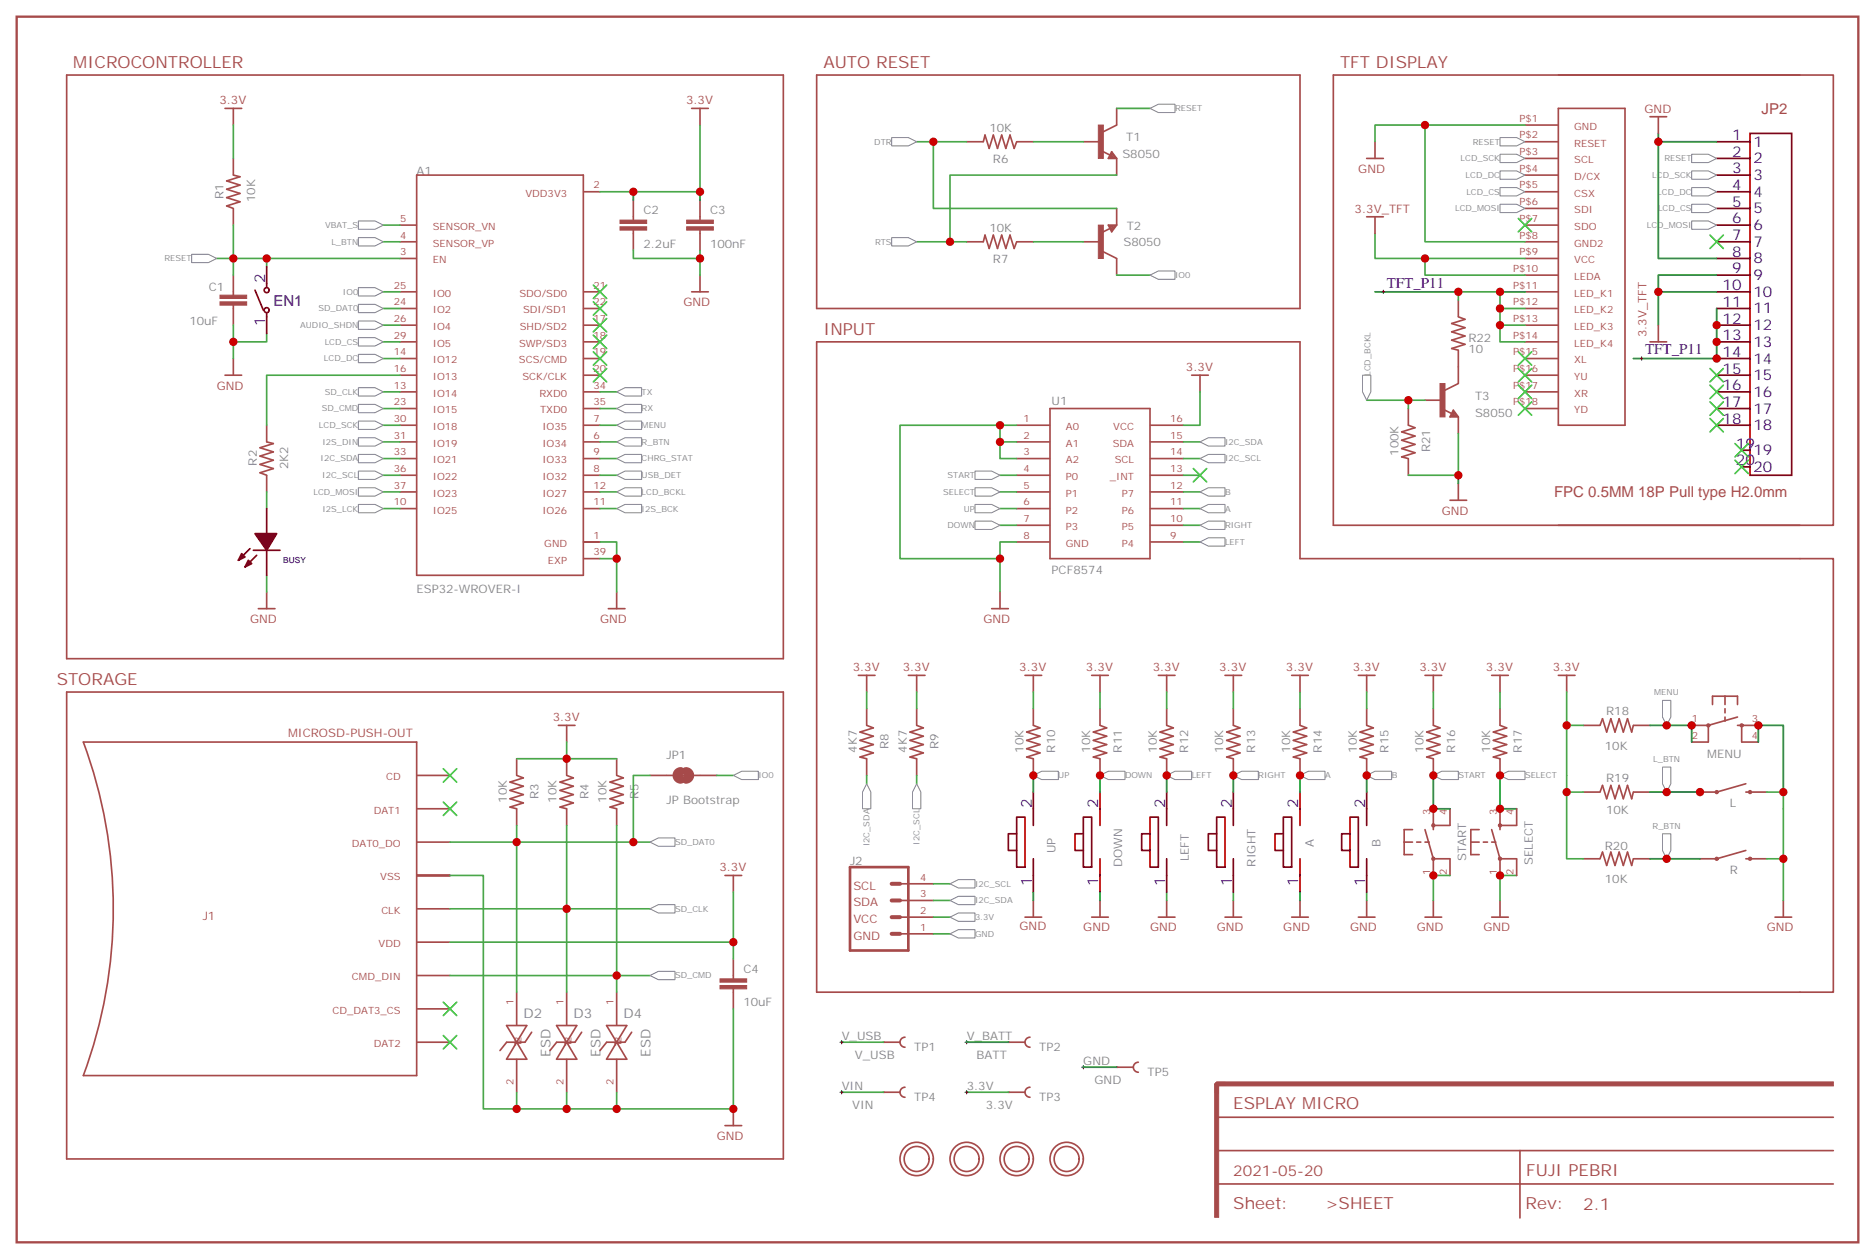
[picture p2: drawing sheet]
<svg xmlns="http://www.w3.org/2000/svg" width="397mm" height="266mm" viewBox="0 0 397 266" stroke-linecap="round" stroke-linejoin="round" font-family="sans-serif">
<g fill="none" stroke="#a64a4a" stroke-width=".35">
<path d="M14.1 15.9h151.7v123.4h-151.7zM172.9 15.9h102.3v49.4h-102.3zM329.8 15.9h58.3v95.2h-58.3M381 15.9h-98.8v95.2h98.8M49.4 37l1.4 .4-2.8 .9 2.8 .9-2.8 .8 2.8 .9-2.8 .9 2.8 .9-2.8 .9 1.4 .5M49.4 33.5v3.5M88.2 37h35.3v84.7h-35.3zM204.6 30h3.5M208.1 30l.4-1.4 .9 2.8 .9-2.8 .8 2.8 .9-2.8 .9 2.8 .9-2.8 .9 2.8 .5-1.4M215.3 30h3.4M229.3 30h3.5M233.3 32l1.7 .8"/>
<path d="M235.3 32.1l1.1 1.4h-1.8zM235.3 32.8l.2 .4h-.6l.4-.7 .7 .8h-1.1M236.4 26.5l-2.9 1.4M236.4 22.9v3.5M236.4 33.6v3.4M289.3 33.5h3.5M291 30v3.5M322.8 37h6.9M322.8 26.5h6.9M322.8 30h6.9M322.8 33.5h6.9M329.8 22.9h14.2v67.1h-14.2z"/>
<path d="M49.4 44.2v3.4M49.4 58.2v3.5M84.7 54.7h3.4M84.7 51.2h3.4M84.7 47.6h3.4M123.5 40.6h3.5M134.1 42.3v3.5M134.1 45.9v.7M134.1 48.7v.7M134.1 49.4v3.5M148.2 42.3v3.5M148.2 45.9v.7"/>
<path d="M148.2 48.7v.7M148.2 49.4v3.5M148.2 58.2v3.5M204.6 51.2h3.5M208.1 51.2l.4-1.5 .9 2.9 .9-2.9 .8 2.9 .9-2.9 .9 2.9 .9-2.9 .9 2.9 .5-1.4M215.3 51.2h3.4M229.3 51.2h3.5M233.5 53.3l2.9 1.4M234.6 47.6h1.8l-1.1 1.4zM234.9 47.8h1.1l-.7 .9-.4-.7h.6l-.2 .3M235 48.3l-1.7 .9M236.4 44.1v3.5"/>
<path d="M236.4 54.7v3.5M322.8 40.6h6.9M322.8 54.7h6.9M322.8 51.2h6.9M322.8 47.6h6.9M322.8 44.1h6.9M322.8 58.2h6.9M47.6 79.4h3.6M49.4 61.7v.7M49.4 64.6v.7M49.4 65.3v3.5M49.4 75.8v3.6"/>
<path d="M84.7 72.3h3.4M84.7 65.3h3.4M84.7 68.8h3.4M84.7 75.8h3.4M84.7 79.4h3.4M84.7 61.7h3.4M123.5 72.3h3.5M123.5 65.3h3.5M123.5 68.8h3.5M123.5 75.8h3.5M123.5 79.4h3.5M123.5 61.7h3.5"/>
<path d="M146.4 61.7h3.5M172.9 72.3h102.3v45.9h112.9v91.7h-215.2zM308.7 63.5v3.5M308.7 74.1v7M308.7 67l1.4 .6-2.8 .8 2.8 .9-2.8 .9 2.8 .9-2.8 .9 2.8 .8-2.8 .9 1.4 .4M322.8 72.3h6.9M322.8 65.3h6.9M322.8 68.8h6.9M322.8 75.8h6.9M322.8 79.4h6.9M322.8 61.7h6.9M84.7 82.9h3.4"/>
<path d="M84.7 86.4h3.4M84.7 90h3.4M84.7 93.5h3.4M84.7 97h3.4M123.5 82.9h3.5M123.5 86.4h3.5M123.5 90h3.5M123.5 93.5h3.5M123.5 97h3.5M215.2 90h6.9M215.2 93.5h6.9M215.2 97h6.9"/>
<path d="M222.2 86.4h21.2v31.8h-21.2zM243.5 90h7M243.5 93.5h7M243.5 97h7M298.1 90l1.4 .5-2.8 .9 2.8 .9-2.8 .8 2.8 .9-2.8 .9 2.8 .9-2.8 .9 1.4 .3M298.1 86.4v3.5M298.1 97.1v3.4M301.6 84.7h3.5M305.6 86.6l1.7 .9M307.6 86.8l1.1 1.4h-1.8zM307.6 87.5l.2 .3h-.5l.3-.7 .7 .9h-1M308.7 81.1l-2.8 1.4"/>
<path d="M308.7 88.3v3.4M322.8 82.9h6.9M322.8 86.4h6.9M84.7 100.5h3.4M84.7 104.1h3.4M84.7 107.6h3.4M123.5 118.2h3.5M123.5 114.7h3.5M123.5 100.5h3.5M123.5 104.1h3.5M123.5 107.6h3.5M215.2 111.1h6.9"/>
<path d="M215.2 114.7h6.9M215.2 100.5h6.9M215.2 104.1h6.9M215.2 107.6h6.9M243.5 111.1h7M243.5 114.7h7M243.5 100.5h7M243.5 104.1h7M243.5 107.6h7M306.9 105.8h3.5M308.7 102.3v3.5M128.8 128.8h3.5"/>
<path d="M130.5 125.2v3.6M209.9 128.8h3.5M211.7 125.2v3.6M14.1 146.4h151.7v98.8h-151.7zM17.6 157h70.6v70.5h-70.6a101.3 101.3 0 0 0 0-70.5zM183.4 153.5l1.5 .5-2.9 .9 2.9 .9-2.9 .8 2.9 .9-2.9 .9 2.9 .9-2.9 .9 1.4 .3M183.4 149.9v3.5M194 153.5l1.4 .5-2.8 .9 2.8 .9-2.8 .8 2.8 .9-2.8 .9 2.8 .9-2.8 .9 1.4 .3M194 149.9v3.5M218.7 153.5l1.4 .5-2.8 .9 2.8 .9-2.8 .8 2.8 .9-2.8 .9 2.8 .9-2.8 .9 1.4 .3M218.7 149.9v3.5M232.8 153.5l1.4 .5-2.8 .9 2.8 .9-2.8 .8 2.8 .9-2.8 .9 2.8 .9-2.8 .9 1.4 .3"/>
<path d="M232.8 149.9v3.5M246.9 153.5l1.5 .5-2.9 .9 2.9 .9-2.9 .8 2.9 .9-2.9 .9 2.9 .9-2.9 .9 1.4 .3M246.9 149.9v3.5M261.1 153.5l1.4 .5-2.9 .9 2.9 .9-2.9 .8 2.9 .9-2.9 .9 2.9 .9-2.9 .9 1.5 .3M261.1 149.9v3.5M275.2 149.9v3.5M275.2 153.5l1.4 .5-2.8 .9 2.8 .9-2.8 .8 2.8 .9-2.8 .9 2.8 .9-2.8 .9 1.4 .3M289.3 153.5l1.4 .5-2.8 .9 2.8 .9-2.8 .8 2.8 .9-2.8 .9 2.8 .9-2.8 .9 1.4 .3M289.3 149.9v3.5M303.4 149.9v3.5M303.4 153.5l1.4 .5-2.8 .9 2.8 .9-2.8 .8 2.8 .9-2.8 .9 2.8 .9-2.8 .9 1.4 .3M317.5 153.5l1.4 .5-2.8 .9 2.8 .9-2.8 .8 2.8 .9-2.8 .9 2.8 .9-2.8 .9 1.4 .3"/>
<path d="M317.5 149.9v3.5M335.1 153.5h3.5M338.7 153.5l.5-1.5 .9 2.9 .9-2.9 .8 2.9 .9-2.9 .9 2.9 .9-2.9 .9 2.9 .3-1.4M345.8 153.5h3.4M358.1 157h3.4M358.1 153.5h3.4M362.5 149v-1.7h5.3v1.7M365.1 147.3v1.7M365.1 149.9v.9M365.1 151.7v.9M367.8 153.5h.9v3.5M367.8 151.7l-6.2 1.8v3.5"/>
<path d="M368.7 157h3.5M368.7 153.5h3.5M88.3 178.2h6.9M88.3 171.1h6.9M88.3 164h6.9M109.4 164l1.4 .6-2.9 .9 2.9 .8-2.9 .9 2.9 .9-2.9 .9 2.9 .9-2.9 .8 1.5 .4M109.4 160.5v3.5M109.4 171.2v3.4M119.9 164l1.5 .6-2.9 .9 2.9 .8-2.9 .9 2.9 .9-2.9 .9 2.9 .9-2.9 .8 1.4 .4M119.9 160.5v3.5M119.9 171.2v3.4M130.5 160.5v3.5"/>
<path d="M130.5 171.2v3.4M130.5 164l1.4 .6-2.8 .9 2.8 .8-2.8 .9 2.8 .9-2.8 .9 2.8 .9-2.8 .8 1.4 .4M137.6 164h3.5M141.1 164h1.2M143.6 164h2.4M146.9 164h1.3M148.2 164h3.5M183.4 160.6v3.4M194 160.6v3.4M218.7 160.6v3.4M232.8 160.6v3.4M246.9 160.6v3.4"/>
<path d="M261.1 160.6v3.4M275.2 160.6v3.4M289.3 160.6v3.4M297.2 178.2h1.8M299 175.5h-1.8v5.3h1.8M299.9 178.2h.8M301.6 178.2h.9M301.6 175.5l1.8 6.2h3.5M303.4 160.6v3.4M303.4 171.1v3.5M306.9 174.6h-3.5v.9M306.9 171.1v3.5"/>
<path d="M317.5 160.6v3.4M335.1 167.6h3.5M338.7 167.6l.5-1.4 .9 2.8 .9-2.8 .8 2.8 .9-2.8 .9 2.8 .9-2.8 .9 2.8 .3-1.4M345.8 167.6h3.4M359.8 167.6h3.5M369.5 167.6h.9M369.5 165.8l-6.1 1.8M369.5 179.9l-6.1 1.8M370.5 167.6h3.4M88.3 185.2h6.9M88.3 199.3h6.9M88.3 192.3h6.9"/>
<path d="M217 194h3.5M218.7 190.5v3.5M245.2 194h3.5M246.9 190.5v3.5M259.3 194h3.5M261.1 190.5v3.5M273.4 194h3.5M275.2 190.5v3.5M287.5 194h3.5M289.3 190.5v3.5M301.6 194h3.6M303.4 181.7v3.5"/>
<path d="M303.4 190.5v3.5M306.9 181.7v3.5M315.7 194h3.6M317.5 190.5v3.5M335.1 181.7h3.5M338.7 181.7l.5-1.4 .9 2.8 .9-2.8 .8 2.8 .9-2.8 .9 2.8 .9-2.8 .9 2.8 .3-1.4M345.8 181.7h3.4M359.8 181.7h3.5M369.5 181.7h.9M370.5 181.7h3.4M375.7 194h3.5M377.5 190.5v3.5"/>
<path d="M88.3 213.4h6.9M88.3 206.4h6.9M191.6 219.4a1.06 1.06 0 0 0-1.1 1.1 1.06 1.06 0 0 0 1.1 1M88.3 220.5h6.9M153.5 238.1h3.5M155.2 234.6v3.5M187 220.5h3.5M257.5 236.4h130.6M257.5 250.5h130.6M257.5 243.4h130.6M321.7 243.4v14.3"/>
<circle cx="194" cy="245.2" r="3.5"/>
<circle cx="194" cy="245.2" r="2.65"/>
<circle cx="204.6" cy="245.2" r="3.5"/>
<circle cx="204.6" cy="245.2" r="2.65"/>
<circle cx="215.2" cy="245.2" r="3.5"/>
<circle cx="215.2" cy="245.2" r="2.65"/>
<circle cx="225.8" cy="245.2" r="3.5"/>
<circle cx="225.8" cy="245.2" r="2.65"/>
</g>
<g fill="#a64a4a" stroke="#a64a4a" stroke-width=".21">
<path d="M257.1 229.3h.9v28.2h-.9z"/>
<path d="M257.5 228.9h130.6v.8h-130.6z"/>
<path d="M131.2 48h5.7v.7h-5.7z"/>
<path d="M131.2 46.6h5.7v.7h-5.7z"/>
<path d="M145.3 48h5.7v.7h-5.7z"/>
<path d="M145.3 46.6h5.7v.7h-5.7z"/>
<path d="M46.6 63.9h5.6v.7h-5.6z"/>
<path d="M46.6 62.4h5.6v.7h-5.6z"/>
<path d="M304.8 81.1h1.1v7.1h-1.1z"/>
<path d="M232.5 26.5h1v7h-1z"/>
<path d="M232.5 47.6h1v7.1h-1z"/>
</g>
<path d="M259.3 229.3h-1.8v1.8" fill="none" stroke="#a64a4a" stroke-width=".85"/>
<path d="M3.5 3.5h389.8v259.3h-389.8z" fill="none" stroke="#a64a4a" stroke-width=".49"/>
<path d="M144.1 163.2a.88 .88 0 0 0-.9 .8 .88 .88 0 0 0 .9 .9M145.2 163.2a.88 .88 0 0 1 .8 .8 .88 .88 0 0 1-.8 .9" fill="none" stroke="#a64a4a" stroke-width="1.8"/>
<g fill="none" stroke="#a64a4a" stroke-width=".56">
<circle cx="361.6" cy="153.5" r=".18"/>
<circle cx="368.7" cy="153.5" r=".18"/>
<circle cx="303.4" cy="174.6" r=".18"/>
<circle cx="363.4" cy="167.6" r=".18"/>
<circle cx="370.4" cy="167.6" r=".18"/>
<circle cx="303.4" cy="181.7" r=".18"/>
<circle cx="363.4" cy="181.7" r=".18"/>
<circle cx="370.4" cy="181.7" r=".18"/>
</g>
<circle cx="187" cy="220.5" r=".18" fill="#a64a4a"/>
<path d="M218 219.4a1.06 1.06 0 0 0-1 1.1 1.06 1.06 0 0 0 1 1M213.4 220.5h3.6" fill="none" stroke="#a64a4a" stroke-width=".35"/>
<circle cx="213.4" cy="220.5" r=".18" fill="#a64a4a"/>
<path d="M213.4 231.1h3.6M218 230a1.06 1.06 0 0 0-1 1.1 1.06 1.06 0 0 0 1 1" fill="none" stroke="#a64a4a" stroke-width=".35"/>
<circle cx="213.4" cy="231.1" r=".18" fill="#a64a4a"/>
<path d="M187 231.1h3.5M191.6 230a1.06 1.06 0 0 0-1.1 1.1 1.06 1.06 0 0 0 1.1 1" fill="none" stroke="#a64a4a" stroke-width=".35"/>
<circle cx="187" cy="231.1" r=".18" fill="#a64a4a"/>
<g fill="none" stroke="#a64a4a" stroke-width=".35">
<path d="M47.6 22.9h3.6M49.4 22.9v3.6M146.4 22.9h3.5M148.2 22.9v3.6M252.2 79.4h3.6M254 79.4v3.5M56.4 93.5l1.5 .3-2.9 .9 2.9 .9-2.9 .9 2.9 .9-2.9 .8 2.9 .9-2.9 .9 1.4 .5M56.4 90v3.4M56.4 100.6v3.5M54.7 128.8h3.5M56.4 125.2v3.6M118.2 153.5h3.5"/>
<path d="M119.9 153.5v3.5M181.7 142.9h3.5M183.4 142.9v3.5M192.3 142.9h3.5M194 142.9v3.5M217 142.9h3.5M218.7 142.9v3.5M231.1 142.9h3.5M232.8 142.9v3.5M245.2 142.9h3.5M246.9 142.9v3.5M259.3 142.9h3.5"/>
<path d="M261.1 142.9v3.5M273.4 142.9h3.5M275.2 142.9v3.5M287.5 142.9h3.5M289.3 142.9v3.5M301.6 142.9h3.6M303.4 142.9v3.5M315.7 142.9h3.6M317.5 142.9v3.5M329.8 142.9h3.6M331.6 142.9v3.5M153.5 185.2h3.5"/>
<path d="M155.2 185.2v3.5M190.6 197.6h7M190.6 194h7M190.6 190.5h7M190.6 187h7M107.2 217h4.3l-2.1 3.5zM109.4 209.9v6.9M112.5 218.4l-1.4 2.1h-3.9l-1.4 1.7M117.8 217h4.3l-2.2 3.5zM119.9 209.9v6.9M123.1 218.4l-1.4 2.1h-3.9l-1.4 1.7M128.4 217h4.3l-2.2 3.5z"/>
<path d="M130.5 209.9v6.9M133.7 218.4l-1.4 2.1h-3.9l-1.4 1.7M155.2 202.8v3.5M155.2 206.4v.7M155.2 209.2v.7M155.2 210v3.4M109.4 224.1v7M109.4 220.5l2.1 3.6h-4.3zM119.9 224.1v7M119.9 220.5l2.2 3.6h-4.3zM130.5 220.5l2.2 3.6h-4.3zM130.5 224.1v7"/>
</g>
<g fill="#a64a4a" stroke="#a64a4a" stroke-width=".21">
<path d="M152.4 208.5h5.6v.7h-5.6z"/>
<path d="M152.4 207.1h5.6v.7h-5.6z"/>
</g>
<path d="M179.9 183.4h12.4v17.7h-12.4z" fill="none" stroke="#a64a4a" stroke-width=".56"/>
<path d="M188.7 190.5h1.8M188.7 194h1.8M188.7 197.6h1.8M188.7 187h1.8" fill="none" stroke="#a64a4a" stroke-width=".85"/>
<g fill="none" stroke="#4aa64a" stroke-width=".35">
<path d="M49.4 26.5v7M148.2 26.5v14.1h-21.2M291 49.4v5.3h31.8M301.6 54.7v3.5h21.2M254 82.9v7.1h-3.5M119.9 157v3.5M183.4 146.4v3.5M194 146.4v3.5M218.7 146.4v3.5M232.8 146.4v3.5M246.9 146.4v3.5M261.1 146.4v3.5"/>
<path d="M275.2 146.4v3.5M289.3 146.4v3.5M303.4 146.4v3.5M317.5 146.4v3.5M335.1 153.5h-3.5v10.5M109.4 160.5h21.1M331.6 167.6h3.5M95.2 199.3h60M155.2 188.7v14.1M197.6 194h3.5M204.6 231.1h8.8"/>
</g>
<path d="M204.3 231.1h.7M204.6 230.7v.7" fill="none" stroke="#000" stroke-width=".21"/>
<path d="M201.1 194l1.7-.9h3.6v1.8h-3.6z" fill="#fff" stroke="#828282" stroke-width=".21"/>
<path d="M236.4 22.9h7M45.9 54.7h38.8M49.4 47.6v10.6M56.4 54.7v1.7" fill="none" stroke="#4aa64a" stroke-width=".35"/>
<g fill="#fff" stroke="#828282" stroke-width=".21">
<path d="M40.6 53.8h3.5l1.8 .9-1.8 .9h-3.5z"/>
<path d="M317.5 29.1h3.5l1.8 .9-1.8 .9h-3.5z"/>
<path d="M243.4 22.9l1.8-.9h3.5v1.8h-3.5z"/>
</g>
<g fill="none" stroke="#4aa64a" stroke-width=".35">
<path d="M301.6 26.5h-10.6v3.5M322.8 26.5h-21.2v24.7h21.2M134.1 52.9v1.8h14.1M148.2 52.9v5.3M49.4 68.8v7M56.4 70.6v1.7h-7M211.7 90h3.5M211.7 93.5h3.5M215.2 97h-3.5v-7h-21.2v28.2h21.2v-3.5h3.5M308.7 91.7v8.8h-10.6M127 114.7h3.5v10.5M127 118.2h3.5"/>
<path d="M211.7 118.2v7M56.4 121.7v3.5M377.5 171.1v10.6h-3.6M95.2 185.2h7.1v49.4h7.1M197.6 197.6h3.5M246.9 188.7v1.8M261.1 188.7v1.8M289.3 188.7v1.8M306.9 185.2h-3.5v5.3M321 185.2h-3.5v5.3M155.2 213.4v21.2h-35.3v-3.5M109.4 231.1v3.5h10.5"/>
<path d="M130.5 231.1v3.5M178.2 231.1h8.8"/>
</g>
<path d="M201.1 197.6l1.7-.9h3.6v1.7h-3.6z" fill="#fff" stroke="#828282" stroke-width=".21"/>
<path d="M177.8 231.1h.7M178.2 230.7v.7" fill="none" stroke="#000" stroke-width=".21"/>
<path d="M81.1 47.6h3.6" fill="none" stroke="#4aa64a" stroke-width=".35"/>
<path d="M75.8 46.7h3.6l1.7 .9-1.7 .9h-3.6z" fill="#fff" stroke="#828282" stroke-width=".21"/>
<path d="M211.7 100.5h3.5" fill="none" stroke="#4aa64a" stroke-width=".35"/>
<g fill="#fff" stroke="#828282" stroke-width=".21">
<path d="M303.4 164l1.8-.8h3.5v1.7h-3.5z"/>
<path d="M206.4 99.7h3.5l1.8 .8-1.8 .9h-3.5z"/>
</g>
<path d="M236.4 58.2h7M81.1 61.7h3.6M151.7 164h3.5" fill="none" stroke="#4aa64a" stroke-width=".35"/>
<g fill="#fff" stroke="#828282" stroke-width=".21">
<path d="M75.8 60.9h3.6l1.7 .8-1.7 .9h-3.6z"/>
<path d="M155.2 164l1.8-.8h3.5v1.7h-3.5z"/>
<path d="M243.4 58.2l1.8-.9h3.5v1.8h-3.5z"/>
</g>
<path d="M81.1 65.3h3.6M95.2 178.2h42.4M109.4 174.6v35.3M137.6 164h-3.5v14.2" fill="none" stroke="#4aa64a" stroke-width=".35"/>
<g fill="#fff" stroke="#828282" stroke-width=".21">
<path d="M75.8 64.4h3.6l1.7 .9-1.7 .8h-3.6z"/>
<path d="M137.6 178.2l1.7-.9h3.6v1.7h-3.6z"/>
</g>
<path d="M81.1 72.3h3.6" fill="none" stroke="#4aa64a" stroke-width=".35"/>
<g fill="#fff" stroke="#828282" stroke-width=".21">
<path d="M75.8 71.4h3.6l1.7 .9-1.7 .9h-3.6z"/>
<path d="M317.5 39.7h3.5l1.8 .9-1.8 .9h-3.5z"/>
</g>
<path d="M81.1 75.8h3.6" fill="none" stroke="#4aa64a" stroke-width=".35"/>
<g fill="#fff" stroke="#828282" stroke-width=".21">
<path d="M75.8 75h3.6l1.7 .8-1.7 .9h-3.6z"/>
<path d="M317.5 36.2h3.5l1.8 .8-1.8 .9h-3.5z"/>
</g>
<path d="M81.1 82.9h3.6M119.9 174.6v35.3M95.2 192.3h42.4" fill="none" stroke="#4aa64a" stroke-width=".35"/>
<g fill="#fff" stroke="#828282" stroke-width=".21">
<path d="M75.8 82h3.6l1.7 .9-1.7 .9h-3.6z"/>
<path d="M137.6 192.3l1.7-.9h3.6v1.7h-3.6z"/>
</g>
<path d="M81.1 86.4h3.6M130.5 174.6v35.3M95.2 206.4h42.4" fill="none" stroke="#4aa64a" stroke-width=".35"/>
<g fill="#fff" stroke="#828282" stroke-width=".21">
<path d="M75.8 85.5h3.6l1.7 .9-1.7 .9h-3.6z"/>
<path d="M137.6 206.4l1.7-.9h3.6v1.8h-3.6z"/>
</g>
<path d="M81.1 90h3.6" fill="none" stroke="#4aa64a" stroke-width=".35"/>
<g fill="#fff" stroke="#828282" stroke-width=".21">
<path d="M75.8 89.1h3.6l1.7 .9-1.7 .8h-3.6z"/>
<path d="M317.5 32.6h3.5l1.8 .9-1.8 .9h-3.5z"/>
</g>
<path d="M81.1 97h3.6M250.5 93.5h3.5M183.4 164v1.8M197.6 190.5h3.5" fill="none" stroke="#4aa64a" stroke-width=".35"/>
<g fill="#fff" stroke="#828282" stroke-width=".21">
<path d="M75.8 96.1h3.6l1.7 .9-1.7 .9h-3.6z"/>
<path d="M183.4 165.8l.9 1.8v3.5h-1.7v-3.5z"/>
<path d="M254 93.5l1.8-.9h3.5v1.8h-3.5z"/>
<path d="M201.1 190.5l1.7-.9h3.6v1.8h-3.6z"/>
</g>
<path d="M250.5 97h3.5M81.1 100.5h3.6M194 164v1.8M197.6 187h3.5" fill="none" stroke="#4aa64a" stroke-width=".35"/>
<g fill="#fff" stroke="#828282" stroke-width=".21">
<path d="M75.8 99.7h3.6l1.7 .8-1.7 .9h-3.6z"/>
<path d="M194 165.8l.9 1.8v3.5h-1.8v-3.5z"/>
<path d="M254 97l1.8-.9h3.5v1.8h-3.5z"/>
<path d="M201.1 187l1.7-.9h3.6v1.8h-3.6z"/>
</g>
<path d="M81.1 104.1h3.6" fill="none" stroke="#4aa64a" stroke-width=".35"/>
<g fill="#fff" stroke="#828282" stroke-width=".21">
<path d="M75.8 103.2h3.6l1.7 .9-1.7 .9h-3.6z"/>
<path d="M317.5 43.2h3.5l1.8 .9-1.8 .9h-3.5z"/>
</g>
<path d="M81.1 107.6h3.6" fill="none" stroke="#4aa64a" stroke-width=".35"/>
<path d="M75.8 106.7h3.6l1.7 .9-1.7 .9h-3.6z" fill="#fff" stroke="#828282" stroke-width=".21"/>
<path d="M127 82.9h3.5" fill="none" stroke="#4aa64a" stroke-width=".35"/>
<path d="M130.5 82.9l1.8-.9h3.5v1.8h-3.5z" fill="#fff" stroke="#828282" stroke-width=".21"/>
<path d="M127 86.4h3.5" fill="none" stroke="#4aa64a" stroke-width=".35"/>
<path d="M130.5 86.4l1.8-.9h3.5v1.8h-3.5z" fill="#fff" stroke="#828282" stroke-width=".21"/>
<path d="M289.3 84.7h12.3M298.1 84.7v1.7M127 104.1h3.5" fill="none" stroke="#4aa64a" stroke-width=".35"/>
<g fill="#fff" stroke="#828282" stroke-width=".21">
<path d="M130.5 104.1l1.8-.9h3.5v1.8h-3.5z"/>
<path d="M288.4 79.4h1.8v3.5l-.9 1.8-.9-1.8z"/>
</g>
<path d="M127 107.6h3.5" fill="none" stroke="#4aa64a" stroke-width=".35"/>
<path d="M130.5 107.6l1.8-.9h3.5v1.8h-3.5z" fill="#fff" stroke="#828282" stroke-width=".21"/>
<path d="M218.7 30h10.6M236.4 37h-35.3v14.2M194 51.2h10.6M218.7 51.2h10.6M308.7 63.5v-1.8h8.8v10.6h5.3M317.5 65.3h5.3M317.5 68.8h5.3" fill="none" stroke="#4aa64a" stroke-width=".35"/>
<path d="M188.7 50.3h3.6l1.7 .9-1.7 .8h-3.6z" fill="#fff" stroke="#828282" stroke-width=".21"/>
<path d="M194 30h10.6M197.6 30v14.1h38.8" fill="none" stroke="#4aa64a" stroke-width=".35"/>
<path d="M188.7 29.1h3.6l1.7 .9-1.7 .9h-3.6z" fill="#fff" stroke="#828282" stroke-width=".21"/>
<path d="M211.7 107.6h3.5" fill="none" stroke="#4aa64a" stroke-width=".35"/>
<g fill="#fff" stroke="#828282" stroke-width=".21">
<path d="M218.7 164l1.8-.8h3.5v1.7h-3.5z"/>
<path d="M206.4 106.7h3.5l1.8 .9-1.8 .9h-3.5z"/>
</g>
<path d="M211.7 111.1h3.5" fill="none" stroke="#4aa64a" stroke-width=".35"/>
<g fill="#fff" stroke="#828282" stroke-width=".21">
<path d="M232.8 164l1.8-.8h3.5v1.7h-3.5z"/>
<path d="M206.4 110.2h3.5l1.8 .9-1.8 .9h-3.5z"/>
</g>
<path d="M250.5 114.7h3.5" fill="none" stroke="#4aa64a" stroke-width=".35"/>
<g fill="#fff" stroke="#828282" stroke-width=".21">
<path d="M246.9 164l1.8-.8h3.5v1.7h-3.5z"/>
<path d="M254 114.7l1.8-.9h3.5v1.7h-3.5z"/>
</g>
<path d="M250.5 111.1h3.5" fill="none" stroke="#4aa64a" stroke-width=".35"/>
<g fill="#fff" stroke="#828282" stroke-width=".21">
<path d="M261.1 164l1.7-.8h3.5v1.7h-3.5z"/>
<path d="M254 111.1l1.8-.9h3.5v1.8h-3.5z"/>
</g>
<path d="M211.7 104.1h3.5" fill="none" stroke="#4aa64a" stroke-width=".35"/>
<g fill="#fff" stroke="#828282" stroke-width=".21">
<path d="M317.5 164l1.8-.8h3.5v1.7h-3.5z"/>
<path d="M206.4 103.2h3.5l1.8 .9-1.8 .9h-3.5z"/>
</g>
<path d="M250.5 107.6h3.5" fill="none" stroke="#4aa64a" stroke-width=".35"/>
<g fill="#fff" stroke="#828282" stroke-width=".21">
<path d="M275.2 164l1.7-.8h3.6v1.7h-3.6z"/>
<path d="M254 107.6l1.8-.9h3.5v1.8h-3.5z"/>
</g>
<path d="M250.5 104.1h3.5" fill="none" stroke="#4aa64a" stroke-width=".35"/>
<g fill="#fff" stroke="#828282" stroke-width=".21">
<path d="M289.3 164l1.7-.8h3.6v1.7h-3.6z"/>
<path d="M254 104.1l1.8-.9h3.5v1.8h-3.5z"/>
</g>
<path d="M127 90h3.5" fill="none" stroke="#4aa64a" stroke-width=".35"/>
<g fill="#fff" stroke="#828282" stroke-width=".21">
<path d="M130.5 90l1.8-.9h3.5v1.7h-3.5z"/>
<path d="M351.9 148.2h1.8v3.5l-.9 1.8-.9-1.8z"/>
</g>
<path d="M81.1 93.5h3.6" fill="none" stroke="#4aa64a" stroke-width=".35"/>
<path d="M75.8 92.6h3.6l1.7 .9-1.7 .9h-3.6z" fill="#fff" stroke="#828282" stroke-width=".21"/>
<path d="M81.1 51.2h3.6" fill="none" stroke="#4aa64a" stroke-width=".35"/>
<g fill="#fff" stroke="#828282" stroke-width=".21">
<path d="M351.9 162.3h1.8v3.5l-.9 1.8-.9-1.8z"/>
<path d="M75.8 50.3h3.6l1.7 .9-1.7 .8h-3.6z"/>
</g>
<path d="M127 93.5h3.5" fill="none" stroke="#4aa64a" stroke-width=".35"/>
<g fill="#fff" stroke="#828282" stroke-width=".21">
<path d="M351.9 176.4h1.8v3.5l-.9 1.8-.9-1.8z"/>
<path d="M130.5 93.5l1.8-.9h3.5v1.8h-3.5z"/>
</g>
<path d="M81.1 68.8h3.6M250.5 100.5h3.5M178.2 220.5h8.8" fill="none" stroke="#4aa64a" stroke-width=".35"/>
<path d="M177.8 220.5h.7M178.2 220.1v.7M204.3 220.5h.7M204.6 220.1v.7" fill="none" stroke="#000" stroke-width=".21"/>
<path d="M75.8 67.9h3.6l1.7 .9-1.7 .9h-3.6z" fill="#fff" stroke="#828282" stroke-width=".21"/>
<path d="M127 97h3.5" fill="none" stroke="#4aa64a" stroke-width=".35"/>
<path d="M130.5 97l1.8-.9h3.5v1.8h-3.5z" fill="#fff" stroke="#828282" stroke-width=".21"/>
<path d="M127 100.5h3.5" fill="none" stroke="#4aa64a" stroke-width=".35"/>
<path d="M130.5 100.5l1.8-.8h3.5v1.7h-3.5z" fill="#fff" stroke="#828282" stroke-width=".21"/>
<path d="M84.7 79.4h-28.3v10.6M56.4 104.1v3.5M331.6 146.4v7.1M331.6 164v17.7h3.5M373.9 167.6h3.6v3.5M377.5 181.7v8.8" fill="none" stroke="#4aa64a" stroke-width=".35"/>
<g fill="none" stroke="#870000" stroke-width=".35">
<path d="M56.4 56.4v4.3M54 61.4l1.7 4.2M56.4 66.3v4.3M215.2 172.9h1.8v10.5h-1.8zM215.2 176.4h-1.8v3.5h1.8M218.7 167.6v7M229.3 172.9h1.8v10.5h-1.8zM229.3 176.4h-1.8v3.5h1.8M232.8 167.6v7M243.4 172.9h1.8v10.5h-1.8zM243.4 176.4h-1.7v3.5h1.7M246.9 167.6v7"/>
<path d="M257.5 172.9h1.8v10.5h-1.8zM257.5 176.4h-1.7v3.5h1.7M261.1 167.6v7M271.6 172.9h1.8v10.5h-1.8zM271.6 176.4h-1.7v3.5h1.7M275.2 167.6v7M285.8 172.9h1.7v10.5h-1.7zM285.8 176.4h-1.8v3.5h1.8M289.3 167.6v7M218.7 181.7v7M232.8 181.7v7M246.9 181.7v7"/>
<path d="M261.1 181.7v7M275.2 181.7v7M289.3 181.7v7"/>
<circle cx="56.4" cy="65.6" r=".53"/>
<circle cx="56.4" cy="61.4" r=".53"/>
</g>
<g fill="none" stroke="#008700" stroke-width=".35">
<path d="M134.1 40.6v1.7M148.2 40.6v1.7M349.2 153.5h8.9v3.5M372.2 157v-3.5h5.3v14.1M218.7 164v3.6M232.8 164v3.6M246.9 164v3.6M261.1 164v3.6M275.2 164v3.6M289.3 164v3.6M303.4 164v7.1h3.5M317.5 164v7.1h3.5"/>
<path d="M349.2 167.6h10.6M218.7 188.7v1.8M232.8 188.7v1.8M275.2 188.7v1.8M349.2 181.7h10.6"/>
</g>
<g fill="none" stroke="#a64a4a" stroke-width=".35">
<path d="M289.3 45.9h3.5M291 45.9v3.5M311.3 178.2h1.8M313.1 175.5h-1.8v5.3h1.8M314 178.2h.9M315.7 178.2h.9M315.7 175.5l1.8 6.2h3.5M317.5 171.1v3.5M321 174.6h-3.5v.9M321 171.1v3.5M231.1 194h3.5M232.8 190.5v3.5"/>
<path d="M317.5 181.7v3.5M321 181.7v3.5M236.4 225.8h3.5M240.9 224.7a1.06 1.06 0 0 0-1 1.1 1.06 1.06 0 0 0 1 1"/>
</g>
<g fill="none" stroke="#3c3" stroke-width=".35">
<path d="M321.4 46.2l2.8 2.8M324.2 46.2l-2.8 2.8M125.6 60.3l2.8 2.8M125.6 63.9l2.8 2.8M125.6 67.4l2.8 2.8M125.6 70.9l2.8 2.8M125.6 74.4l2.8 2.9M125.6 78l2.8 2.8M128.4 60.3l-2.8 2.8M128.4 63.9l-2.8 2.8M128.4 67.4l-2.8 2.8M128.4 70.9l-2.8 2.8"/>
<path d="M128.4 74.4l-2.8 2.9M128.4 78l-2.8 2.8M321.4 74.4l2.8 2.9M321.4 78l2.8 2.8M324.2 74.4l-2.8 2.9M324.2 78l-2.8 2.8M252.6 99.1l2.8 2.9M255.4 99.1l-2.8 2.9M321.4 81.5l2.8 2.8M321.4 85l2.8 2.8M324.2 81.5l-2.8 2.8M324.2 85l-2.8 2.8"/>
<path d="M93.8 162.6l2.9 2.9M93.8 169.7l2.9 2.8M96.7 162.6l-2.9 2.9M96.7 169.7l-2.9 2.8M93.8 212l2.9 2.8M93.8 219.1l2.9 2.8M96.7 212l-2.9 2.8M96.7 219.1l-2.9 2.8"/>
</g>
<g fill="none" stroke="#a64a4a" stroke-width=".56">
<circle cx="317.5" cy="174.6" r=".18"/>
<circle cx="317.5" cy="181.7" r=".18"/>
</g>
<circle cx="236.4" cy="225.8" r=".18" fill="#a64a4a"/>
<path d="M229 225.8h.7M229.3 225.4v.7" fill="none" stroke="#000" stroke-width=".21"/>
<path d="M351 28.2v1.8h12.4M351 30v24.7h12.4M363.4 58.2h-12.4v10.6M351 61.7h12.4M204.6 220.5h8.8M229.3 225.8h7.1" fill="none" stroke="#008700" stroke-width=".35"/>
<g fill="none" stroke="#870000" stroke-width=".35">
<path d="M363.4 30h7M363.4 33.5h7M363.4 37h7M370.4 28.2h8.8v72.3h-8.8zM363.4 40.6h7M363.4 44.1h7M363.4 47.6h7M363.4 51.2h7M363.4 54.7h7M363.4 58.2h7M363.4 61.7h7M363.4 65.3h7"/>
<path d="M363.4 68.8h7M363.4 72.3h7M363.4 75.8h7M363.4 79.4h7M363.4 82.9h7M363.4 86.4h7M363.4 90h7M368.7 95.2h1.7M368.7 98.8h1.7"/>
</g>
<g fill="none" stroke="#3c3" stroke-width=".35">
<path d="M361.9 49.7l2.9 2.9M364.8 49.7l-2.9 2.9M361.9 78l2.9 2.8M364.8 78l-2.9 2.8M361.9 81.5l2.9 2.8M361.9 85l2.9 2.8M361.9 88.5l2.9 2.9M364.8 81.5l-2.9 2.8M364.8 85l-2.9 2.8M364.8 88.5l-2.9 2.9M367.2 93.8l2.9 2.9M367.2 97.4l2.9 2.8"/>
<path d="M370.1 93.8l-2.9 2.9M370.1 97.4l-2.9 2.8"/>
</g>
<g fill="#fff" stroke="#828282" stroke-width=".21">
<path d="M358.1 32.6h3.5l1.8 .9-1.8 .9h-3.5z"/>
<path d="M358.1 36.2h3.5l1.8 .8-1.8 .9h-3.5z"/>
<path d="M358.1 39.7h3.5l1.8 .9-1.8 .9h-3.5z"/>
<path d="M358.1 43.2h3.5l1.8 .9-1.8 .9h-3.5z"/>
<path d="M358.1 46.7h3.5l1.8 .9-1.8 .9h-3.5z"/>
</g>
<path d="M349.2 24.7h3.6M351 24.7v3.5M349.2 72.3h3.6M351 68.8v3.5" fill="none" stroke="#a64a4a" stroke-width=".35"/>
<path d="M291 61.7h17.7M317.5 61.7h5.3M363.4 65.3v10.5h-17.7M308.7 100.5v1.8" fill="none" stroke="#008700" stroke-width=".35"/>
<path d="M292.5 61.7h.7M292.8 61.4v.7M347.1 75.8h.7M347.5 75.5v.7" fill="none" stroke="#000" stroke-width=".21"/>
<g fill="#870000" stroke="#870000" stroke-width=".35">
<path d="M52.6 118.5l.7 .7-1.4 .7z"/>
<path d="M51.2 117.1l.7 .7-1.5 .7z"/>
<path d="M54 112.9h4.6l-2.2 3.5z"/>
</g>
<path d="M52.9 116.1l-2.5 2.4M53.6 116.4h5.7M54.3 117.5l-2.4 2.4M56.4 107.6v5.3M56.4 116.4v5.3" fill="none" stroke="#870000" stroke-width=".35"/>
<g fill="#c00">
<circle cx="331.6" cy="167.6" r=".88"/>
<circle cx="155.2" cy="199.3" r=".88"/>
<circle cx="119.9" cy="160.5" r=".88"/>
<circle cx="49.4" cy="54.7" r=".88"/>
<circle cx="56.4" cy="54.7" r=".88"/>
<circle cx="49.4" cy="72.3" r=".88"/>
<circle cx="148.2" cy="54.7" r=".88"/>
<circle cx="130.5" cy="118.2" r=".88"/>
<circle cx="211.7" cy="93.5" r=".88"/>
<circle cx="211.7" cy="90" r=".88"/>
<circle cx="211.7" cy="118.2" r=".88"/>
<circle cx="155.2" cy="234.6" r=".88"/>
<circle cx="130.5" cy="234.6" r=".88"/>
<circle cx="119.9" cy="234.6" r=".88"/>
<circle cx="109.4" cy="234.6" r=".88"/>
<circle cx="109.4" cy="178.2" r=".88"/>
<circle cx="134.1" cy="178.2" r=".88"/>
<circle cx="119.9" cy="192.3" r=".88"/>
<circle cx="130.5" cy="206.4" r=".88"/>
<circle cx="298.1" cy="84.7" r=".88"/>
<circle cx="201.1" cy="51.2" r=".88"/>
<circle cx="197.6" cy="30" r=".88"/>
<circle cx="218.7" cy="164" r=".88"/>
<circle cx="232.8" cy="164" r=".88"/>
<circle cx="303.4" cy="185.2" r=".88"/>
<circle cx="303.4" cy="171.1" r=".88"/>
<circle cx="246.9" cy="164" r=".88"/>
<circle cx="261.1" cy="164" r=".88"/>
<circle cx="303.4" cy="164" r=".88"/>
<circle cx="275.2" cy="164" r=".88"/>
<circle cx="289.3" cy="164" r=".88"/>
<circle cx="317.5" cy="185.2" r=".88"/>
<circle cx="317.5" cy="171.1" r=".88"/>
<circle cx="148.2" cy="40.6" r=".88"/>
<circle cx="134.1" cy="40.6" r=".88"/>
<circle cx="358.1" cy="153.5" r=".88"/>
<circle cx="377.5" cy="167.6" r=".88"/>
<circle cx="372.2" cy="153.5" r=".88"/>
<circle cx="359.8" cy="167.6" r=".88"/>
<circle cx="352.8" cy="153.5" r=".88"/>
<circle cx="352.8" cy="167.6" r=".88"/>
<circle cx="352.8" cy="181.7" r=".88"/>
<circle cx="317.5" cy="164" r=".88"/>
<circle cx="331.6" cy="153.5" r=".88"/>
<circle cx="377.5" cy="181.7" r=".88"/>
<circle cx="351" cy="30" r=".88"/>
<circle cx="308.7" cy="100.5" r=".88"/>
<circle cx="317.5" cy="65.3" r=".88"/>
<circle cx="317.5" cy="68.8" r=".88"/>
<circle cx="301.6" cy="54.7" r=".88"/>
<circle cx="301.6" cy="26.5" r=".88"/>
<circle cx="317.5" cy="61.7" r=".88"/>
<circle cx="308.7" cy="61.7" r=".88"/>
<circle cx="351" cy="61.7" r=".88"/>
<circle cx="363.4" cy="68.8" r=".88"/>
<circle cx="363.4" cy="72.3" r=".88"/>
<circle cx="363.4" cy="75.8" r=".88"/>
</g>
<g font-size="3.5" fill="#a54b4b">
<text x="15.5" y="14.5">MICROCONTROLLER</text>
<text x="174.3" y="14.5">AUTO RESET</text>
<text x="283.6" y="14.5">TFT DISPLAY</text>
<text x="174.3" y="70.9">INPUT</text>
<text x="12" y="145">STORAGE</text>
<text x="261.1" y="234.6">ESPLAY MICRO</text>
<text x="323.1" y="248.7">FUJI PEBRI</text>
<text x="261.1" y="255.8">Sheet:</text>
<text x="280.5" y="255.8">&gt;SHEET</text>
<text x="322.9" y="255.8">Rev:</text>
<text x="335.1" y="255.9">2.1</text>
</g>
<g font-size="3.2" fill="#00f">
<text x="366.6" y="29.6">1</text>
<text x="366.6" y="33.2">2</text>
<text x="371.1" y="31">1</text>
<text x="371.1" y="34.6">2</text>
<text x="366.6" y="36.7">3</text>
<text x="366.6" y="40.2">4</text>
<text x="371.1" y="38.1">3</text>
<text x="371.1" y="41.6">4</text>
<text x="366.6" y="43.7">5</text>
<text x="366.6" y="47.3">6</text>
<text x="371.1" y="45.2">5</text>
<text x="366.6" y="50.8">7</text>
<text x="371.1" y="48.7">6</text>
<text x="371.1" y="52.2">7</text>
<text x="56.1" y="60" transform="rotate(-90 56.1 60)">2</text>
<text x="366.6" y="54.3">8</text>
<text x="366.6" y="57.9">9</text>
<text x="371.1" y="55.7">8</text>
<text x="371.1" y="59.3">9</text>
<text x="293.5" y="60.9">TFT_P11</text>
<text x="364.6" y="61.4">10</text>
<text x="364.6" y="64.9">11</text>
<text x="371.1" y="62.8">10</text>
<text x="56.1" y="69" transform="rotate(-90 56.1 69)">1</text>
<text x="364.6" y="68.4">12</text>
<text x="364.6" y="72">13</text>
<text x="371.1" y="66.3">11</text>
<text x="371.1" y="69.8">12</text>
<text x="348.2" y="75">TFT_P11</text>
<text x="364.6" y="75.5">14</text>
<text x="371.1" y="73.4">13</text>
<text x="371.1" y="76.9">14</text>
<text x="364.6" y="79">15</text>
<text x="364.6" y="82.5">16</text>
<text x="371.1" y="80.4">15</text>
<text x="371.1" y="84">16</text>
<text x="364.6" y="86.1">17</text>
<text x="364.6" y="89.6">18</text>
<text x="371.1" y="87.5">17</text>
<text x="367.4" y="94.9">19</text>
<text x="371.1" y="91">18</text>
<text x="367.4" y="98.4">20</text>
<text x="371.1" y="96.3">19</text>
<text x="371.1" y="99.8">20</text>
<text x="218.4" y="170.9" transform="rotate(-90 218.4 170.9)">2</text>
<text x="232.5" y="170.9" transform="rotate(-90 232.5 170.9)">2</text>
<text x="246.6" y="170.9" transform="rotate(-90 246.6 170.9)">2</text>
<text x="260.7" y="170.9" transform="rotate(-90 260.7 170.9)">2</text>
<text x="274.8" y="170.9" transform="rotate(-90 274.8 170.9)">2</text>
<text x="288.9" y="170.9" transform="rotate(-90 288.9 170.9)">2</text>
<text x="218.4" y="187.4" transform="rotate(-90 218.4 187.4)">1</text>
<text x="232.5" y="187.4" transform="rotate(-90 232.5 187.4)">1</text>
<text x="246.6" y="187.4" transform="rotate(-90 246.6 187.4)">1</text>
<text x="260.7" y="187.4" transform="rotate(-90 260.7 187.4)">1</text>
<text x="274.8" y="187.4" transform="rotate(-90 274.8 187.4)">1</text>
<text x="288.9" y="187.4" transform="rotate(-90 288.9 187.4)">1</text>
</g>
<g font-size="3.2" fill="#a54b4b">
<text x="372.9" y="24.1">JP2</text>
<text x="328.9" y="105.2">FPC 0.5MM 18P Pull type H2.0mm</text>
<text x="261.1" y="248.7">2021-05-20</text>
</g>
<text font-size="3.2" fill="#000080" x="57.9" y="64.6">EN1</text>
<g font-size="2.8" fill="#838383">
<text x="110.8" y="215.3">D2</text>
<text x="121.4" y="215.3">D3</text>
<text x="132" y="215.3">D4</text>
<text x="116.5" y="223.6" transform="rotate(-90 116.5 223.6)">ESD</text>
<text x="127.1" y="223.6" transform="rotate(-90 127.1 223.6)">ESD</text>
<text x="137.7" y="223.6" transform="rotate(-90 137.7 223.6)">ESD</text>
</g>
<g font-size="2.5" fill="#a54b4b">
<text x="46.4" y="22.1">3.3V</text>
<text x="145.2" y="22.1">3.3V</text>
<text x="348.1" y="23.9">GND</text>
<text x="287.5" y="36.5">GND</text>
<text x="286.7" y="45.1">3.3V_TFT</text>
<text x="144.6" y="64.8">GND</text>
<text x="348.5" y="71.3" transform="rotate(-90 348.5 71.3)">3.3V_TFT</text>
<text x="45.9" y="82.4">GND</text>
<text x="251" y="78.5">3.3V</text>
<text x="305.2" y="108.9">GND</text>
<text x="52.9" y="131.8">GND</text>
<text x="127" y="131.8">GND</text>
<text x="208.1" y="131.8">GND</text>
<text x="180.5" y="142">3.3V</text>
<text x="191.1" y="142">3.3V</text>
<text x="215.8" y="142">3.3V</text>
<text x="229.9" y="142">3.3V</text>
<text x="244" y="142">3.3V</text>
<text x="258.1" y="142">3.3V</text>
<text x="272.2" y="142">3.3V</text>
<text x="286.3" y="142">3.3V</text>
<text x="300.4" y="142">3.3V</text>
<text x="314.5" y="142">3.3V</text>
<text x="328.6" y="142">3.3V</text>
<text x="61" y="155.9">MICROSD-PUSH-OUT</text>
<text x="117" y="152.6">3.3V</text>
<text x="152.3" y="184.4">3.3V</text>
<text x="180.6" y="191.7">SDA</text>
<text x="180.6" y="188.2">SCL</text>
<text x="42.9" y="194.7">J1</text>
<text x="180.6" y="195.3">VCC</text>
<text x="215.8" y="196.8">GND</text>
<text x="229.3" y="197.1">GND</text>
<text x="243.4" y="197.1">GND</text>
<text x="257.5" y="197.1">GND</text>
<text x="271.6" y="197.1">GND</text>
<text x="285.8" y="197.1">GND</text>
<text x="299.9" y="197.1">GND</text>
<text x="314" y="197.1">GND</text>
<text x="373.9" y="197.1">GND</text>
<text x="180.6" y="198.8">GND</text>
<text x="151.7" y="241.2">GND</text>
</g>
<g font-size="2.5" fill="#838383">
<text x="209.4" y="27.9">10K</text>
<text x="238.4" y="29.9">T1</text>
<text x="210.2" y="34.6">R6</text>
<text x="237.6" y="33.4">S8050</text>
<text x="88.2" y="36.9">A1</text>
<text x="47.3" y="42.1" transform="rotate(-90 47.3 42.1)">R1</text>
<text x="54" y="42.8" transform="rotate(-90 54 42.8)">10K</text>
<text x="136.2" y="45.3">C2</text>
<text x="150.3" y="45.3">C3</text>
<text x="136.2" y="52.4">2.2uF</text>
<text x="150.3" y="52.4">100nF</text>
<text x="209.4" y="49">10K</text>
<text x="237.8" y="52.1">S8050</text>
<text x="238.5" y="48.6">T2</text>
<text x="210.2" y="55.7">R7</text>
<text x="44.2" y="61.6">C1</text>
<text x="40.1" y="68.7">10uF</text>
<text x="310.8" y="74.6">10</text>
<text x="310.8" y="72.3">R22</text>
<text x="222.6" y="85.7">U1</text>
<text x="312.2" y="88.2">S8050</text>
<text x="312.2" y="84.7">T3</text>
<text x="302.7" y="95.7" transform="rotate(-90 302.7 95.7)">R21</text>
<text x="54.3" y="98.5" transform="rotate(-90 54.3 98.5)">R2</text>
<text x="61" y="99.2" transform="rotate(-90 61 99.2)">2K2</text>
<text x="296" y="96.4" transform="rotate(-90 296 96.4)">100K</text>
<text x="88.1" y="125.4">ESP32-WROVER-I</text>
<text x="222.6" y="121.4">PCF8574</text>
<text x="340" y="151.3">R18</text>
<text x="141.1" y="160.5">JP1</text>
<text x="181.3" y="159.2" transform="rotate(-90 181.3 159.2)">4K7</text>
<text x="188" y="158.5" transform="rotate(-90 188 158.5)">R8</text>
<text x="191.9" y="159.2" transform="rotate(-90 191.9 159.2)">4K7</text>
<text x="198.6" y="158.5" transform="rotate(-90 198.6 158.5)">R9</text>
<text x="216.6" y="159.2" transform="rotate(-90 216.6 159.2)">10K</text>
<text x="223.3" y="159.2" transform="rotate(-90 223.3 159.2)">R10</text>
<text x="230.7" y="159.2" transform="rotate(-90 230.7 159.2)">10K</text>
<text x="237.4" y="159.2" transform="rotate(-90 237.4 159.2)">R11</text>
<text x="244.8" y="159.2" transform="rotate(-90 244.8 159.2)">10K</text>
<text x="251.5" y="159.2" transform="rotate(-90 251.5 159.2)">R12</text>
<text x="258.9" y="159.2" transform="rotate(-90 258.9 159.2)">10K</text>
<text x="265.6" y="159.2" transform="rotate(-90 265.6 159.2)">R13</text>
<text x="273" y="159.2" transform="rotate(-90 273 159.2)">10K</text>
<text x="279.8" y="159.2" transform="rotate(-90 279.8 159.2)">R14</text>
<text x="287.2" y="159.2" transform="rotate(-90 287.2 159.2)">10K</text>
<text x="293.9" y="159.2" transform="rotate(-90 293.9 159.2)">R15</text>
<text x="301.3" y="159.2" transform="rotate(-90 301.3 159.2)">10K</text>
<text x="308" y="159.2" transform="rotate(-90 308 159.2)">R16</text>
<text x="315.4" y="159.2" transform="rotate(-90 315.4 159.2)">10K</text>
<text x="322.1" y="159.2" transform="rotate(-90 322.1 159.2)">R17</text>
<text x="339.7" y="158.7">10K</text>
<text x="361.4" y="160.4">MENU</text>
<text x="340" y="165.5">R19</text>
<text x="107.2" y="169.8" transform="rotate(-90 107.2 169.8)">10K</text>
<text x="113.9" y="169.1" transform="rotate(-90 113.9 169.1)">R3</text>
<text x="117.8" y="169.8" transform="rotate(-90 117.8 169.8)">10K</text>
<text x="124.5" y="169.1" transform="rotate(-90 124.5 169.1)">R4</text>
<text x="128.4" y="169.8" transform="rotate(-90 128.4 169.8)">10K</text>
<text x="135.1" y="169.1" transform="rotate(-90 135.1 169.1)">R5</text>
<text x="141.1" y="170">JP Bootstrap</text>
<text x="340" y="172.2">10K</text>
<text x="366.1" y="170.7">L</text>
<text x="278.1" y="179.2" transform="rotate(-90 278.1 179.2)">A</text>
<text x="292.2" y="179.2" transform="rotate(-90 292.2 179.2)">B</text>
<text x="339.7" y="179.8">R20</text>
<text x="179.9" y="183.1">J2</text>
<text x="223.4" y="180.5" transform="rotate(-90 223.4 180.5)">UP</text>
<text x="237.5" y="183.4" transform="rotate(-90 237.5 183.4)">DOWN</text>
<text x="251.6" y="182.2" transform="rotate(-90 251.6 182.2)">LEFT</text>
<text x="265.7" y="183.3" transform="rotate(-90 265.7 183.3)">RIGHT</text>
<text x="310.4" y="182.2" transform="rotate(-90 310.4 182.2)">START</text>
<text x="324.5" y="183" transform="rotate(-90 324.5 183)">SELECT</text>
<text x="366.1" y="184.9">R</text>
<text x="339.7" y="186.9">10K</text>
<text x="157.3" y="205.8">C4</text>
<text x="157.3" y="212.9">10uF</text>
<text x="178.2" y="220">V_USB</text>
<text x="204.6" y="220">V_BATT</text>
<text x="180.9" y="224">V_USB</text>
<text x="193.5" y="222.2">TP1</text>
<text x="206.7" y="224">BATT</text>
<text x="220" y="222.2">TP2</text>
<text x="229.3" y="225.3">GND</text>
<text x="242.9" y="227.5">TP5</text>
<text x="178.2" y="230.6">VIN</text>
<text x="193.5" y="232.8">TP4</text>
<text x="204.6" y="230.6">3.3V</text>
<text x="220" y="232.8">TP3</text>
<text x="231.7" y="229.3">GND</text>
<text x="180.4" y="234.6">VIN</text>
<text x="208.7" y="234.6">3.3V</text>
</g>
<g font-size="2.1" fill="#a54b4b">
<text x="321.6" y="25.8">P$1</text>
<text x="321.6" y="29.3">P$2</text>
<text x="333.2" y="27.5">GND</text>
<text x="321.6" y="32.8">P$3</text>
<text x="333.2" y="31">RESET</text>
<text x="333.2" y="34.6">SCL</text>
<text x="111.2" y="41.6">VDD3V3</text>
<text x="125.6" y="39.9">2</text>
<text x="321.6" y="36.3">P$4</text>
<text x="321.6" y="39.9">P$5</text>
<text x="333.2" y="38.1">D/CX</text>
<text x="333.2" y="41.6">CSX</text>
<text x="84.7" y="46.9">5</text>
<text x="321.6" y="43.4">P$6</text>
<text x="321.6" y="46.9">P$7</text>
<text x="333.2" y="45.1">SDI</text>
<text x="84.7" y="54">3</text>
<text x="84.7" y="50.5">4</text>
<text x="91.6" y="52.2">SENSOR_VP</text>
<text x="91.6" y="48.7">SENSOR_VN</text>
<text x="321.6" y="50.5">P$8</text>
<text x="321.6" y="54">P$9</text>
<text x="333.2" y="48.7">SDO</text>
<text x="333.2" y="52.2">GND2</text>
<text x="91.6" y="55.7">EN</text>
<text x="320.3" y="57.5">P$10</text>
<text x="333.2" y="55.7">VCC</text>
<text x="333.2" y="59.2">LEDA</text>
<text x="83.4" y="61">25</text>
<text x="83.4" y="64.6">24</text>
<text x="91.6" y="62.8">IO0</text>
<text x="109.9" y="62.8">SDO/SD0</text>
<text x="125.6" y="61">21</text>
<text x="125.6" y="64.6">22</text>
<text x="320.3" y="61">P$11</text>
<text x="320.3" y="64.6">P$12</text>
<text x="333.2" y="62.8">LED_K1</text>
<text x="83.4" y="68.1">26</text>
<text x="83.4" y="71.6">29</text>
<text x="91.6" y="69.8">IO4</text>
<text x="91.6" y="66.3">IO2</text>
<text x="110" y="69.8">SHD/SD2</text>
<text x="110.7" y="66.3">SDI/SD1</text>
<text x="125.6" y="68.1">17</text>
<text x="125.6" y="71.6">18</text>
<text x="320.3" y="68.1">P$13</text>
<text x="320.3" y="71.6">P$14</text>
<text x="333.2" y="66.3">LED_K2</text>
<text x="333.2" y="69.8">LED_K3</text>
<text x="83.4" y="75.2">14</text>
<text x="91.6" y="73.4">IO5</text>
<text x="91.6" y="76.9">IO12</text>
<text x="109.8" y="76.9">SCS/CMD</text>
<text x="109.9" y="73.4">SWP/SD3</text>
<text x="125.6" y="75.2">19</text>
<text x="320.3" y="75.2">P$15</text>
<text x="333.2" y="73.4">LED_K4</text>
<text x="333.2" y="76.9">XL</text>
<text x="83.4" y="78.7">16</text>
<text x="83.4" y="82.2">13</text>
<text x="91.6" y="80.4">IO13</text>
<text x="91.6" y="83.9">IO14</text>
<text x="110.6" y="80.4">SCK/CLK</text>
<text x="114.2" y="83.9">RXD0</text>
<text x="125.6" y="78.7">20</text>
<text x="125.6" y="82.2">34</text>
<text x="320.3" y="78.7">P$16</text>
<text x="320.3" y="82.2">P$17</text>
<text x="333.2" y="80.4">YU</text>
<text x="333.2" y="83.9">XR</text>
<text x="83.4" y="85.7">23</text>
<text x="83.4" y="89.3">30</text>
<text x="91.6" y="87.5">IO15</text>
<text x="114.3" y="87.5">TXD0</text>
<text x="125.6" y="85.7">35</text>
<text x="125.6" y="89.3">7</text>
<text x="216.6" y="89.3">1</text>
<text x="247.7" y="89.3">16</text>
<text x="320.3" y="85.7">P$18</text>
<text x="333.2" y="87.5">YD</text>
<text x="83.4" y="92.8">31</text>
<text x="91.6" y="91">IO18</text>
<text x="91.6" y="94.5">IO19</text>
<text x="114.8" y="94.5">IO34</text>
<text x="114.8" y="91">IO35</text>
<text x="125.6" y="92.8">6</text>
<text x="216.6" y="92.8">2</text>
<text x="225.6" y="91">A0</text>
<text x="225.6" y="94.5">A1</text>
<text x="235.5" y="94.5">SDA</text>
<text x="235.7" y="91">VCC</text>
<text x="247.7" y="92.8">15</text>
<text x="83.4" y="96.3">33</text>
<text x="83.4" y="99.8">36</text>
<text x="91.6" y="98.1">IO21</text>
<text x="91.6" y="101.6">IO22</text>
<text x="114.8" y="101.6">IO32</text>
<text x="114.8" y="98.1">IO33</text>
<text x="125.6" y="99.8">8</text>
<text x="125.6" y="96.3">9</text>
<text x="216.6" y="96.3">3</text>
<text x="216.6" y="99.8">4</text>
<text x="225.6" y="98.1">A2</text>
<text x="225.6" y="101.6">P0</text>
<text x="234.9" y="101.6">_INT</text>
<text x="236" y="98.1">SCL</text>
<text x="247.7" y="99.8">13</text>
<text x="247.7" y="96.3">14</text>
<text x="83.4" y="103.4">37</text>
<text x="83.4" y="106.9">10</text>
<text x="91.6" y="105.1">IO23</text>
<text x="114.8" y="105.1">IO27</text>
<text x="125.6" y="106.9">11</text>
<text x="125.6" y="103.4">12</text>
<text x="216.6" y="103.4">5</text>
<text x="216.6" y="106.9">6</text>
<text x="225.6" y="105.1">P1</text>
<text x="237.4" y="105.1">P7</text>
<text x="247.7" y="106.9">11</text>
<text x="247.7" y="103.4">12</text>
<text x="91.6" y="108.6">IO25</text>
<text x="114.8" y="108.6">IO26</text>
<text x="125.6" y="114">1</text>
<text x="216.6" y="110.4">7</text>
<text x="216.6" y="114">8</text>
<text x="225.6" y="108.6">P2</text>
<text x="225.6" y="112.2">P3</text>
<text x="237.4" y="112.2">P5</text>
<text x="237.4" y="108.6">P6</text>
<text x="247.7" y="114">9</text>
<text x="247.7" y="110.4">10</text>
<text x="115.2" y="115.7">GND</text>
<text x="116" y="119.2">EXP</text>
<text x="125.6" y="117.5">39</text>
<text x="225.6" y="115.7">GND</text>
<text x="237.4" y="115.7">P4</text>
<text x="358.1" y="152.8">1</text>
<text x="370.8" y="152.8">3</text>
<text x="358.1" y="156.3">2</text>
<text x="370.8" y="156.3">4</text>
<text x="81.7" y="165.1">CD</text>
<text x="79.1" y="172.1">DAT1</text>
<text x="302.7" y="172.5" transform="rotate(-90 302.7 172.5)">3</text>
<text x="306.2" y="172.5" transform="rotate(-90 306.2 172.5)">4</text>
<text x="316.8" y="172.5" transform="rotate(-90 316.8 172.5)">3</text>
<text x="320.3" y="172.5" transform="rotate(-90 320.3 172.5)">4</text>
<text x="74.5" y="179.2">DAT0_DO</text>
<text x="302.7" y="185.2" transform="rotate(-90 302.7 185.2)">1</text>
<text x="306.2" y="185.2" transform="rotate(-90 306.2 185.2)">2</text>
<text x="316.8" y="185.2" transform="rotate(-90 316.8 185.2)">1</text>
<text x="320.3" y="185.2" transform="rotate(-90 320.3 185.2)">2</text>
<text x="80.5" y="186.2">VSS</text>
<text x="194.8" y="189.8">3</text>
<text x="194.8" y="186.3">4</text>
<text x="80.7" y="193.3">CLK</text>
<text x="194.8" y="196.9">1</text>
<text x="194.8" y="193.3">2</text>
<text x="80.1" y="200.4">VDD</text>
<text x="74.5" y="207.4">CMD_DIN</text>
<text x="70.4" y="214.5">CD_DAT3_CS</text>
<text x="108.7" y="212.6" transform="rotate(-90 108.7 212.6)">1</text>
<text x="119.2" y="212.6" transform="rotate(-90 119.2 212.6)">1</text>
<text x="129.8" y="212.6" transform="rotate(-90 129.8 212.6)">1</text>
<text x="79.1" y="221.5">DAT2</text>
<text x="110.4" y="221.6" transform="rotate(-90 110.4 221.6)">12</text>
<text x="121" y="221.6" transform="rotate(-90 121 221.6)">12</text>
<text x="131.6" y="221.6" transform="rotate(-90 131.6 221.6)">12</text>
<text x="108.7" y="229.6" transform="rotate(-90 108.7 229.6)">2</text>
<text x="119.2" y="229.6" transform="rotate(-90 119.2 229.6)">2</text>
<text x="129.8" y="229.6" transform="rotate(-90 129.8 229.6)">2</text>
</g>
<g font-size="1.8" fill="#838383">
<text x="248.7" y="23.5">RESET</text>
<text x="185.1" y="30.6">DTR</text>
<text x="309.2" y="34.1">LCD_SCK</text>
<text x="311.8" y="30.6">RESET</text>
<text x="352.3" y="34.1">RESET</text>
<text x="310.2" y="37.7">LCD_DC</text>
<text x="310.4" y="41.2">LCD_CS</text>
<text x="349.7" y="37.7">LCD_SCK</text>
<text x="350.8" y="41.2">LCD_DC</text>
<text x="308" y="44.7">LCD_MOSI</text>
<text x="350.9" y="44.7">LCD_CS</text>
<text x="68.8" y="48.2">VBAT_S</text>
<text x="70.1" y="51.8">L_BTN</text>
<text x="185.2" y="51.8">RTS</text>
<text x="348.6" y="48.2">LCD_MOSI</text>
<text x="34.8" y="55.3">RESET</text>
<text x="248.7" y="58.8">IO0</text>
<text x="67.4" y="65.9">SD_DAT0</text>
<text x="72.6" y="62.4">IO0</text>
<text x="63.5" y="69.4">AUDIO_SHDN</text>
<text x="68.6" y="76.5">LCD_DC</text>
<text x="68.7" y="72.9">LCD_CS</text>
<text x="68.7" y="83.5">SD_CLK</text>
<text x="135.8" y="83.5">TX</text>
<text x="290.1" y="79.6" transform="rotate(-90 290.1 79.6)">LCD_BCKL</text>
<text x="68.1" y="87">SD_CMD</text>
<text x="135.8" y="87">RX</text>
<text x="67.5" y="90.6">LCD_SCK</text>
<text x="68.2" y="94.1">I2S_DIN</text>
<text x="135.8" y="90.6">MENU</text>
<text x="135.8" y="94.1">R_BTN</text>
<text x="259.3" y="94.1">I2C_SDA</text>
<text x="67.9" y="97.6">I2C_SDA</text>
<text x="68.2" y="101.2">I2C_SCL</text>
<text x="135.8" y="97.6">CHRG_STAT</text>
<text x="135.8" y="101.2">USB_DET</text>
<text x="200.6" y="101.2">START</text>
<text x="259.3" y="97.6">I2C_SCL</text>
<text x="66.3" y="104.7">LCD_MOSI</text>
<text x="135.8" y="104.7">LCD_BCKL</text>
<text x="199.6" y="104.7">SELECT</text>
<text x="259.3" y="104.7">B</text>
<text x="68.2" y="108.2">I2S_LCK</text>
<text x="135.8" y="108.2">I2S_BCK</text>
<text x="200.6" y="111.7">DOWN</text>
<text x="204" y="108.2">UP</text>
<text x="259.3" y="111.7">RIGHT</text>
<text x="259.3" y="108.2">A</text>
<text x="259.3" y="115.3">LEFT</text>
<text x="350.1" y="147.1">MENU</text>
<text x="349.9" y="161.2">L_BTN</text>
<text x="160.5" y="164.7">IO0</text>
<text x="224" y="164.7">UP</text>
<text x="238.1" y="164.7">DOWN</text>
<text x="252.2" y="164.7">LEFT</text>
<text x="266.3" y="164.7">RIGHT</text>
<text x="280.5" y="164.7">A</text>
<text x="294.6" y="164.7">B</text>
<text x="308.7" y="164.7">START</text>
<text x="322.8" y="164.7">SELECT</text>
<text x="142.9" y="178.8">SD_DAT0</text>
<text x="184.1" y="179.1" transform="rotate(-90 184.1 179.1)">I2C_SDA</text>
<text x="194.6" y="178.7" transform="rotate(-90 194.6 178.7)">I2C_SCL</text>
<text x="349.8" y="175.3">R_BTN</text>
<text x="206.4" y="191.1">I2C_SDA</text>
<text x="206.4" y="187.6">I2C_SCL</text>
<text x="142.9" y="192.9">SD_CLK</text>
<text x="206.4" y="194.6">3.3V</text>
<text x="206.4" y="198.2">GND</text>
<text x="142.9" y="207">SD_CMD</text>
</g>
<text font-size="1.8" fill="#000080" x="60" y="119">BUSY</text>
</svg>
